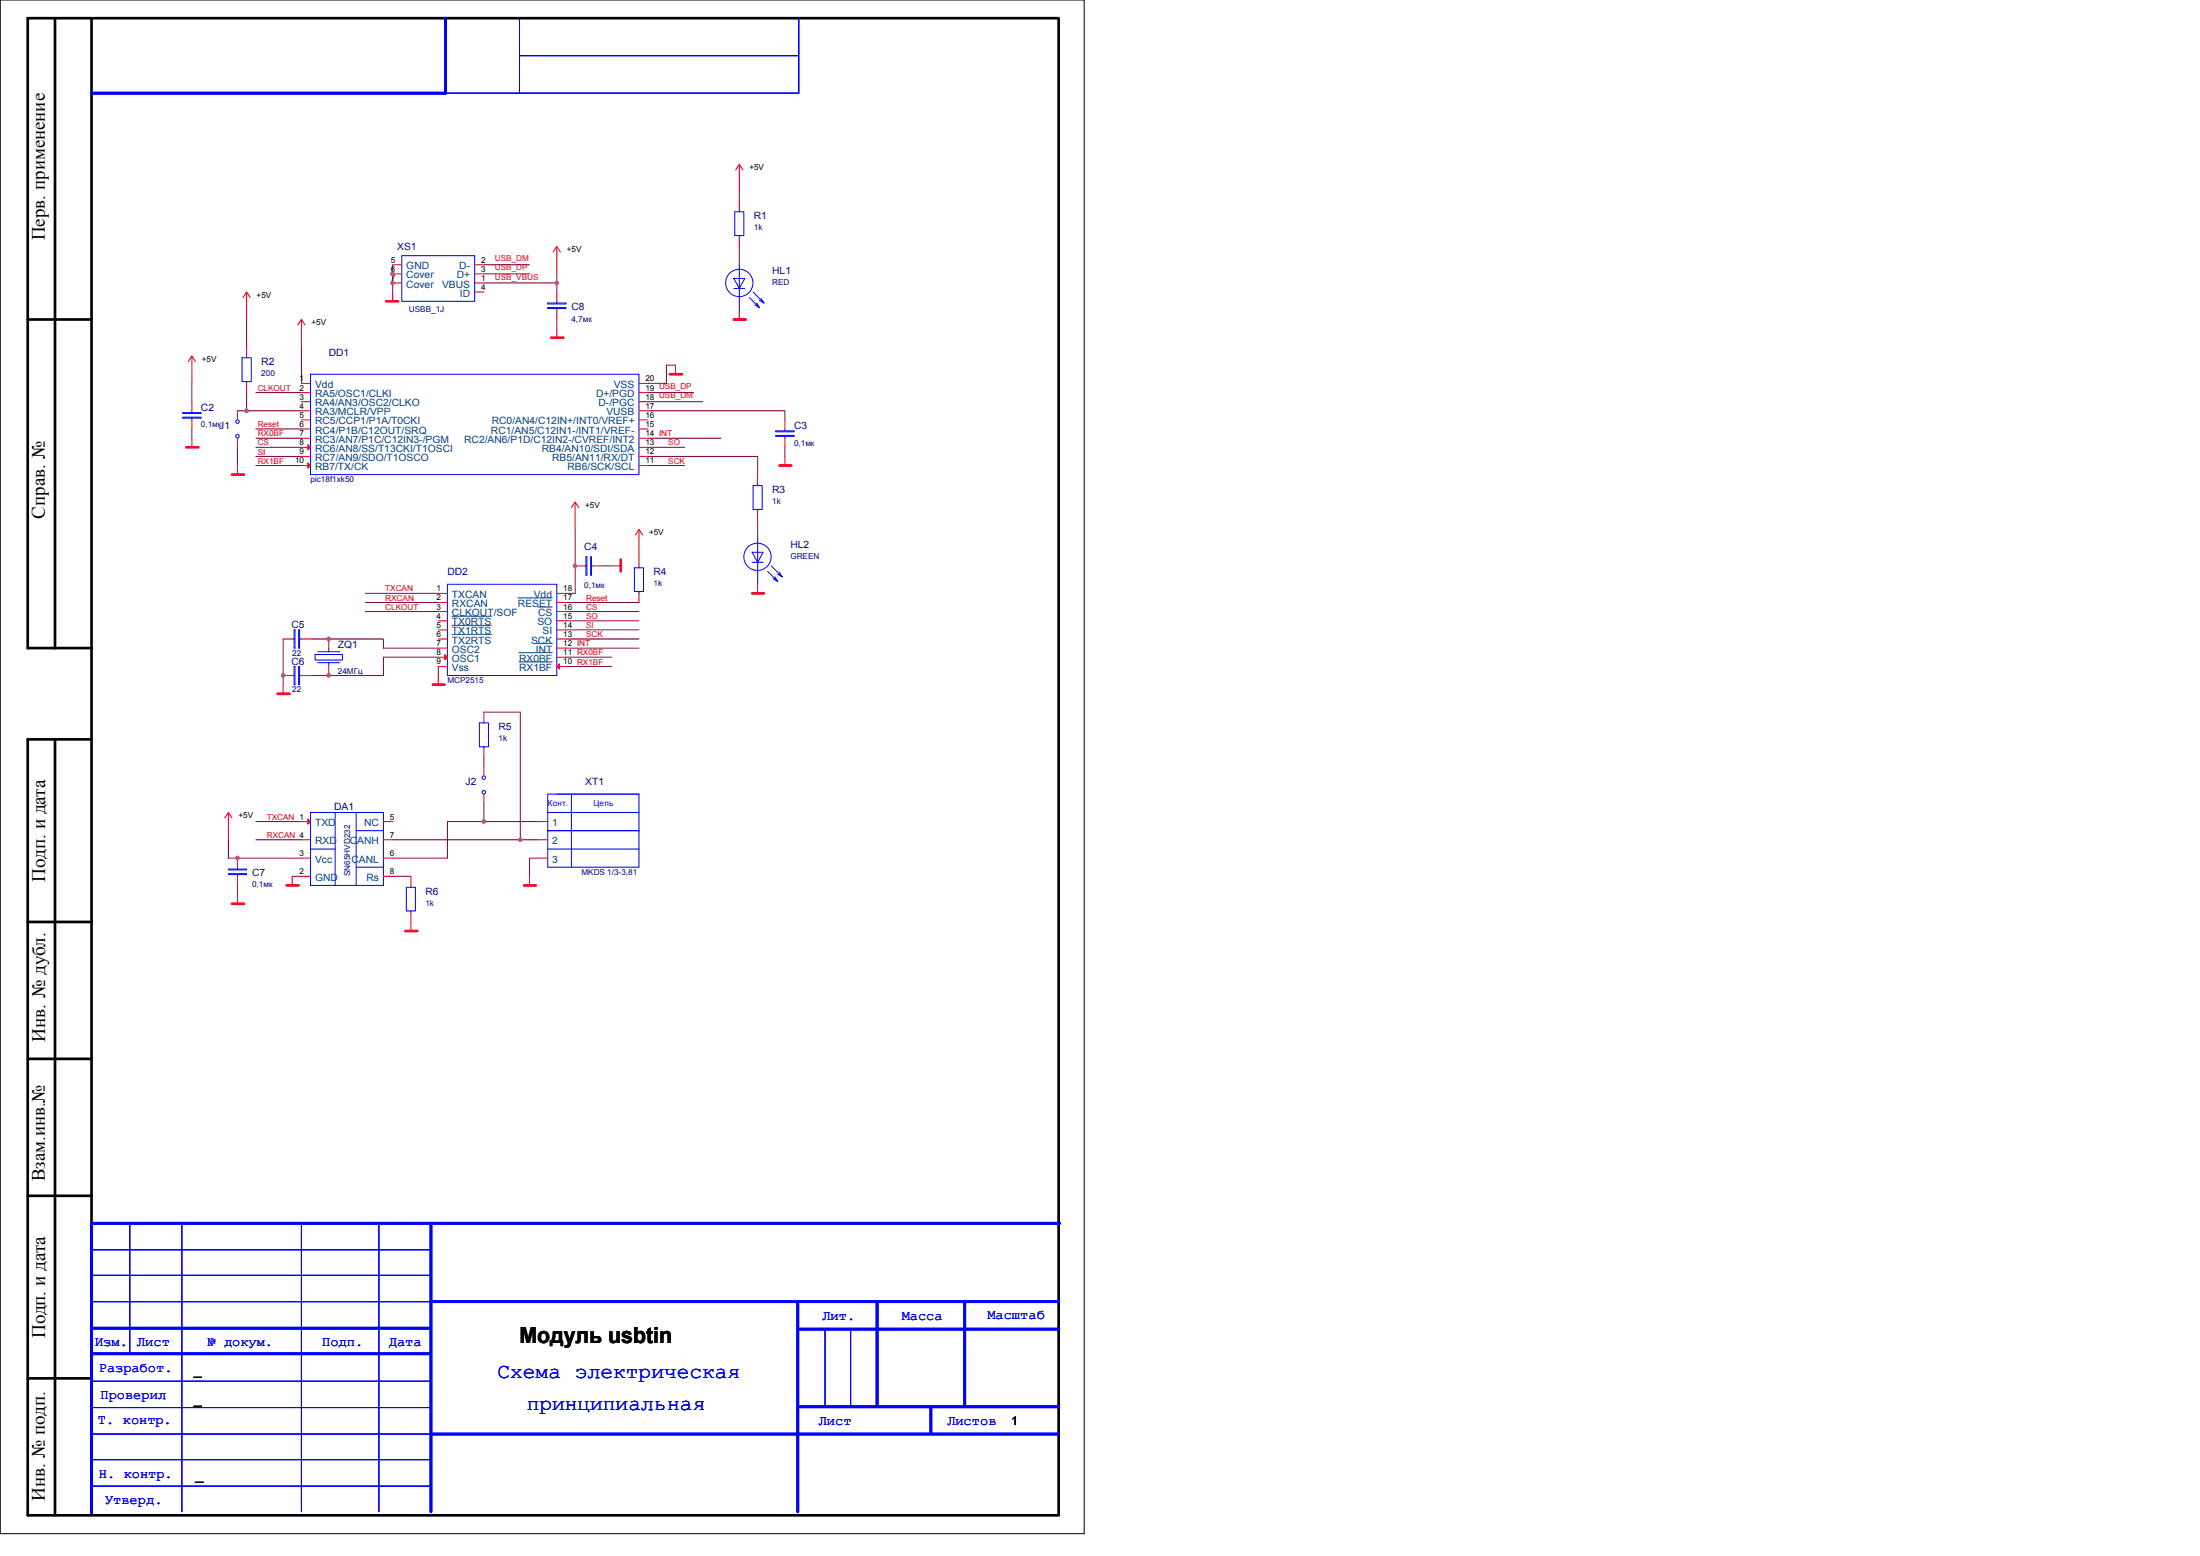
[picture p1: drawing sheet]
<svg xmlns="http://www.w3.org/2000/svg" width="297mm" height="210mm" viewBox="0 0 297 210" stroke-linecap="round" stroke-linejoin="round" font-family="sans-serif">
<path d="M0 0h146.4v207h-146.4z" fill="none" stroke="#000" stroke-width=".14"/>
<path d="M7.4 2.5v85M12.6 2.5h130.2M142.9 2.5v202M3.7 43.1h8.7M7.4 99.8v104.7M12.4 87.5h-8.7v-85h8.7v202h-8.7v-104.7h8.7M3.7 124.4h8.7M3.7 142.9h8.7M3.7 161.4h8.7M3.7 186h8.7M12.6 204.5h130.2" fill="none" stroke="#000" stroke-width=".36"/>
<g fill="none" stroke="#800040" stroke-width=".14">
<path d="M53 35.7v3.7M65.3 37h6.2M65.3 38.2h9.9M65.3 35.7h6.2M75.2 37v1.2M75.2 38.2v1.2M99.8 33.3v2.4M99.8 25.9v1.2M25.9 57.9v1.2M25.9 51.7v2.5M32.1 55.4h1.2M33.3 53v2.4"/>
<path d="M33.3 43.1v3.7M33.3 55.4h7.4M34.5 59.1h6.2M34.5 57.9h6.2M34.5 53h6.2M40.7 46.8v4.9M75.2 43.1v1.2M87.5 55.4h18.5v1.3M87.5 53h6.2M87.5 59.1h9.9M87.5 54.2h7.4M91.2 49.3h-1.2v2.4h-2.5"/>
<path d="M32.1 60.4v2.4M34.5 62.8h6.2M34.5 60.4h6.2M34.5 61.6h6.2M77.7 71.5v8.6h-1.3M81.3 76.4h1.3M87.5 60.4h4.9M87.5 62.8h4.9M87.5 61.6h14.8v2.5M102.3 70.2v2.5M106 60.4v1.2M38.2 86.2v6.2"/>
<path d="M41.9 86.2h9.9v1.3h7.4M49.3 82.5h9.9M49.3 80.1h9.9M49.3 81.3h9.9M59.2 88.7h-7.4v2.5h-9.9M59.2 89.9v1.3M65.3 96.1h4.9v17.2M76.4 81.3h9.9M76.4 87.5h9.9M76.4 85h9.9M76.4 83.8h9.9M76.4 86.2h9.9"/>
<path d="M76.4 82.5h9.9M76.4 88.7h6.2M76.4 89.9h6.2M30.8 113.3v2.5h9.9M32.1 119.5v1.2M34.5 110.9h6.2M34.5 113.3h6.2M39.5 118.3h1.2M53 118.3h2.5M53 113.3h17.2M65.3 102.3v1.2M65.3 108.4v2.5"/>
<path d="M65.3 110.9h7.4M65.3 110.9h-4.9v4.9h-7.4M70.2 113.3h2.5M72.7 115.8h-1.2v2.5"/>
</g>
<g fill="#f0f" stroke="#f0f" stroke-width=".14">
<circle cx="33.3" cy="55.4" r=".24"/>
<circle cx="44.4" cy="86.2" r=".24"/>
<circle cx="44.4" cy="91.1" r=".23"/>
<circle cx="38.2" cy="91.1" r=".23"/>
<circle cx="77.6" cy="76.4" r=".23"/>
<circle cx="32.1" cy="115.8" r=".23"/>
<circle cx="65.3" cy="110.9" r=".24"/>
<circle cx="70.2" cy="113.3" r=".23"/>
<circle cx="75.2" cy="38.2" r=".23"/>
<circle cx="53" cy="38.2" r=".23"/>
<circle cx="53" cy="36.9" r=".24"/>
</g>
<g fill="none" stroke="#f00" stroke-width=".14">
<path d="M33.3 39.4v3.7M53 35.7h1.2M53 37h1.2M53 38.2h1.2M53 39.4v1.3M64.1 39.4h1.2M64.1 38.2h1.2M64.1 35.7h1.2M64.1 37h1.2M74.7 34l.5-.7 .5 .7M75.2 33.3v3.7M75.2 39.4v1.3"/>
<path d="M99.3 22.9l.5-.7 .5 .7M99.8 22.2v3.7M99.8 27.1v1.2M99.8 32v1.3M99.8 35.7h.1M25.4 48.8l.5-.8 .5 .8M25.9 59.1v1.3M25.9 48v3.7M25.9 54.2v1.2M25.9 56.7v1.2M32.1 59.1v1.3M32.1 55.4v1.3"/>
<path d="M32.8 40.2l.5-.8 .5 .8M33.3 46.8v1.2M33.3 51.7v1.3M40.2 43.9l.5-.8 .5 .8M40.7 55.4h1.2M40.7 51.7h1.2M40.7 53h1.2M40.7 56.7h1.2M40.7 54.2h1.2M40.7 59.1h1.2M40.7 57.9h1.2M40.7 43.1v3.7"/>
<path d="M75.2 44.3v1.3M75.2 41.9v1.2M86.3 54.2h1.2M86.3 59.1h1.2M86.3 51.7h1.2M86.3 55.4h1.2M86.3 53h1.2M86.3 57.9h1.2M86.3 56.7h1.2M91.2 49.3v1.2M99.8 41.9v1.2M99.8 41.9h.1"/>
<path d="M106 56.7v1.2M106 59.1v1.3M32.1 62.8v1.3M40.7 60.4h1.2M40.7 62.8h1.2M40.7 61.6h1.2M77.1 68.5l.6-.7 .4 .7M77.7 76.4h1.2M77.7 67.8v3.7M80.1 76.4h1.2M82.6 76.4h1.2M85.8 72.2l.5-.7 .5 .7"/>
<path d="M86.3 71.5v4.9M86.3 62.8h1.2M86.3 60.4h1.2M86.3 61.6h1.2M102.3 78.8v1.3M102.3 78.8h.1M102.3 72.7h.1M102.3 64.1v1.2M102.3 69v1.2M106 61.6v1.2M38.2 92.4v1.2M38.2 86.2h1.3"/>
<path d="M38.2 91.2h1.3M40.7 86.2h1.2M40.7 91.2h1.2M44.4 86.2v1.3M44.4 89.9v1.3M59.2 83.8h1.2M59.2 80.1h1.2M59.2 88.7h1.2M59.2 81.3h1.2M59.2 85h1.2M59.2 89.9h1.2M59.2 82.5h1.2"/>
<path d="M59.2 87.5h1.2M59.2 86.2h1.2M59.2 91.2v1.2M65.3 96.1v1.2M75.2 80.1h1.2M75.2 88.7h1.2M75.2 89.9h1.2M75.2 85h1.2M75.2 81.3h1.2M75.2 86.2h1.2M75.2 87.5h1.2M75.2 83.8h1.2"/>
<path d="M75.2 82.5h1.2M86.3 80.1v1.2M30.3 110.4l.5-.8 .5 .8M30.8 109.6v3.7M32.1 115.8v1.2M32.1 118.3v1.2M39.5 118.3v1.2M40.7 110.9h1.2M40.7 118.3h1.2M40.7 115.8h1.2M40.7 113.3h1.2M51.8 110.9h1.2"/>
<path d="M51.8 115.8h1.2M51.8 113.3h1.2M51.8 118.3h1.2M55.5 118.3v1.2M65.3 101v1.3M65.3 107.2v1.2M65.3 103.5v1.2M71.5 118.3v1.2M72.7 110.9h1.3M72.7 113.3h1.3M72.7 115.8h1.3M32.1 120.7v1.3"/>
<path d="M55.5 123.2v2.4"/>
</g>
<g fill="none" stroke="#f00" stroke-width=".36">
<path d="M52.2 40.7h1.6M74.4 45.6h1.6M90.5 50.5h1.6M99.1 43.1h1.6M25.2 60.4h1.6M31.3 64.1h1.6M83.8 75.5v1.6M105.2 62.8h1.6M37.5 93.6h1.6M58.4 92.4h1.6M101.6 80.1h1.5M38.7 119.5h1.6"/>
<path d="M70.8 119.5h1.5M31.3 122h1.6M54.7 125.6h1.6"/>
</g>
<g fill="none" stroke="#00f" stroke-width=".36">
<path d="M60.2 2.5v10.1h-47.8M12.4 179.2h45.5M58.2 165.2v38.8M58.2 175.7h84.7M107.7 175.8v28.2M107.8 179.4h35.1M118.4 175.8v13.9M130.3 175.8v13.9M143.1 165.1h-130.7v38.9M12.4 182.7h45.5M58.2 193.5h84.7M107.9 189.8h35"/>
<path d="M125.7 190.1v3.3"/>
</g>
<g fill="none" stroke="#00f" stroke-width=".14">
<path d="M70.1 7.5h37.6M70.1 2.5v10.1M107.8 2.5v10.1h-47.6M54.2 34.5h9.9v6.2h-9.9zM99.1 37.6h1.5l-.8 1.3zM99.1 38.9h1.5M99.2 28.6h1.2v3.2h-1.2zM99.8 28.3v.3M99.8 31.8v.2M99.8 35.7v6.2M101.7 39.4l1.4 1.5M24.7 56.3h2.4v.1h-2.4z"/>
<path d="M24.7 55.7h2.4v.1h-2.4zM25.9 55.4v.3M25.9 56.4v.3M32.7 48.3h1.2v3.2h-1.2zM33.3 48v.3M33.3 51.5v.2M41.9 50.5h44.4v13.6h-44.4zM74 41.5h2.4v.1h-2.4zM74 40.9h2.4v.1h-2.4zM75.2 41.6v.3M75.2 40.7v.2M101.2 40.2l1.3 1.3-.3-.6"/>
<path d="M101.9 41.1l.6 .4M102.5 40.5l.6 .4M102.8 40.3l.3 .6M104.8 58.8h2.4v.1h-2.4zM104.8 58.1h2.4v.2h-2.4zM106 57.9v.2M106 58.9v.2M60.4 78.8h14.8v12.4h-14.8zM78.9 76.4h.2M79.1 75.1h.1v2.5h-.1zM79.8 75.1h.1v2.5h-.1zM79.9 76.4h.2"/>
<path d="M85.7 76.6h1.2v3.2h-1.2zM86.3 76.4v.2M86.3 79.8v.3M101.6 74.5h1.4l-.7 1.4zM101.6 75.9h1.4M101.7 65.5h1.2v3.2h-1.2zM102.3 65.3v.2M102.3 68.7v.3M102.3 72.7v6.1M103.7 77.1l1.3 1.4-.4-.6M104.1 76.4l1.5 1.5M104.4 78.1l.6 .4"/>
<path d="M105 77.5l.6 .4M105.2 77.2l.4 .7M39.5 86.2h.2M39.5 91.2h.2M39.7 85h.1v2.5h-.1zM39.7 89.9h.1v2.5h-.1zM40.3 85h.1v2.5h-.1zM40.3 89.9h.1v2.5h-.1zM40.4 86.2h.3M40.4 91.2h.3M42.5 88.3h3.7v.8h-3.7zM42.9 87.9h3"/>
<path d="M42.9 89.4h3M44.4 89.4v.5M44.4 87.5v.4M64.7 97.6h1.3v3.2h-1.3zM65.3 97.3v.3M30.8 117.9h2.5v.1h-2.5zM30.8 117.3h2.5v.1h-2.5zM32.1 117v.3M32.1 118v.3M41.9 114.6h3.4M41.9 109.6h9.9v9.9h-9.9zM45.3 109.6v9.9"/>
<path d="M48.1 112.1h3.7M48.1 117h3.7M48.1 109.6v9.9M54.9 119.7h1.2v3.2h-1.2zM55.5 119.5v.2M65.3 100.8v.2M74 107.2h12.3v2.4h-12.3zM74 109.6h12.3v2.5h-12.3zM74 112.1h12.3v4.9h-12.3zM74 114.6h12.3M75.2 107.2h11.1M77.1 107.2v9.8"/>
<path d="M55.5 122.9v.3M12.4 168.7h45.8M12.4 172.1h45.8M12.4 175.7h45.8M17.5 165.1v17.6M24.6 165.1v38.9M40.7 165.1v38.9M51.2 165.1v38.9M111.4 179.5v10.3M114.8 179.5v10.3M12.4 186.4h45.8M12.4 193.5h45.8"/>
<path d="M12.4 197h45.8M12.5 189.9h45.7M12.4 200.6h45.8"/>
<circle cx="99.8" cy="38.2" r="1.84"/>
<circle cx="32.1" cy="58.9" r=".24"/>
<circle cx="32.1" cy="56.9" r=".23"/>
<circle cx="102.3" cy="75.1" r="1.84"/>
<circle cx="65.3" cy="104.9" r=".23"/>
<circle cx="65.3" cy="106.9" r=".23"/>
</g>
<g fill="#f00" stroke="#f00" stroke-width=".14">
<path d="M41.6 110.5l.3 .4-.3 .3z"/>
<path d="M60 88.3l.4 .4-.4 .3z"/>
<path d="M75.2 89.9l.3-.3v.7z"/>
<path d="M41.6 60l.3 .4-.3 .3z"/>
<path d="M41.6 62.5l.3 .3-.3 .4z"/>
</g>
<path d="M61 83.2h5.4M61 84.4h5.4M61 85.6h5.4M69.9 80.7h4.7M70.1 88.1h4.5M70.1 89.3h4.5M72.3 86.8h2.3M72.6 81.9h2" fill="none" stroke="#004080" stroke-width=".14"/>
<text font-size="3" x="70.1" y="181.3">Модуль usbtin</text>
<g font-size="2.9" fill="#00f">
<text x="67.2" y="186">Схема электрическая</text>
<text x="71.1" y="190.3">принципиальная</text>
</g>
<g font-size="2.6">
<text x="6.1" y="70" transform="rotate(-90 6.1 70)">Справ. №</text>
<text x="6.1" y="119" transform="rotate(-90 6.1 119)">Подп. и дата</text>
<text x="6.1" y="140.6" transform="rotate(-90 6.1 140.6)">Инв. № дубл.</text>
<text x="6.1" y="180.6" transform="rotate(-90 6.1 180.6)">Подп. и дата</text>
<text x="6.1" y="202.5" transform="rotate(-90 6.1 202.5)">Инв. № подп.</text>
</g>
<g font-size="2.5">
<text x="6.1" y="32.4" transform="rotate(-90 6.1 32.4)">Перв. применение</text>
<text x="6.1" y="159.4" transform="rotate(-90 6.1 159.4)">Взам.инв.№</text>
</g>
<g font-size="1.9">
<text x="26.2" y="185.6">_</text>
<text x="26.2" y="189.4">_</text>
<text x="26.4" y="199.7">_</text>
</g>
<g font-size="1.8" fill="#00f">
<text x="111" y="178.2">Лит.</text>
<text x="121.7" y="178.2">Масса</text>
<text x="133.3" y="178">Масштаб</text>
<text x="12.8" y="181.6">Изм.</text>
<text x="13.4" y="185.2">Разработ.</text>
<text x="18.5" y="181.6">Лист</text>
<text x="28" y="181.6">№ докум.</text>
<text x="43.5" y="181.6">Подп.</text>
<text x="52.5" y="181.6">Дата</text>
<text x="13.6" y="188.7">Проверил</text>
<text x="13.2" y="192.2">Т. контр.</text>
<text x="110.6" y="192.3">Лист</text>
<text x="127.9" y="192.3">Листов</text>
<text x="13.4" y="199.5">Н. контр.</text>
<text x="14.2" y="202.9">Утверд.</text>
</g>
<text font-size="1.6" x="136.5" y="192.3">1</text>
<g font-size="1.4" fill="#000080">
<text x="101.8" y="29.6">R1</text>
<text x="53.6" y="33.7">XS1</text>
<text x="77.1" y="41.9">C8</text>
<text x="104.3" y="37">HL1</text>
<text x="35.3" y="49.3">R2</text>
<text x="44.4" y="48">DD1</text>
<text x="27.1" y="55.4">C2</text>
<text x="29.6" y="57.9">J1</text>
<text x="107.2" y="57.9">C3</text>
<text x="104.3" y="66.5">R3</text>
<text x="60.4" y="77.6">DD2</text>
<text x="78.9" y="74.3">C4</text>
<text x="88.2" y="77.6">R4</text>
<text x="106.7" y="73.9">HL2</text>
<text x="39.3" y="84.8">C5</text>
<text x="39.3" y="89.7">C6</text>
<text x="45.6" y="87.5">ZQ1</text>
<text x="67.3" y="98.6">R5</text>
<text x="62.9" y="105.9">J2</text>
<text x="79" y="105.9">XT1</text>
<text x="45.1" y="109.3">DA1</text>
<text x="34" y="118.3">C7</text>
<text x="57.4" y="120.7">R6</text>
</g>
<g font-size="1.4" fill="#004080">
<text x="54.9" y="36.3">GND</text>
<text x="54.9" y="37.6">Cover</text>
<text x="54.9" y="38.8">Cover</text>
<text x="59.7" y="38.8">VBUS</text>
<text x="61.7" y="37.6">D+</text>
<text x="62" y="36.3">D-</text>
<text x="62.1" y="40">ID</text>
<text x="42.5" y="52.3">Vdd</text>
<text x="42.5" y="53.6">RA5/OSC1/CLKI</text>
<text x="80.5" y="53.6">D+/PGD</text>
<text x="82.9" y="52.3">VSS</text>
<text x="42.5" y="56">RA3/MCLR/VPP</text>
<text x="42.5" y="57.3">RC5/CCP1/P1A/T0CKI</text>
<text x="42.5" y="54.8">RA4/AN3/OSC2/CLKO</text>
<text x="42.5" y="59.8">RC3/AN7/P1C/C12IN3-/PGM</text>
<text x="42.5" y="58.5">RC4/P1B/C12OUT/SRQ</text>
<text x="62.7" y="59.8">RC2/AN6/P1D/C12IN2-/CVREF/INT2</text>
<text x="66.3" y="58.5">RC1/AN5/C12IN1-/INT1/VREF-</text>
<text x="66.4" y="57.3">RC0/AN4/C12IN+/INT0/VREF+</text>
<text x="80.8" y="54.8">D-/PGC</text>
<text x="81.9" y="56">VUSB</text>
<text x="42.5" y="61">RC6/AN8/SS/T13CKI/T1OSCI</text>
<text x="42.5" y="63.4">RB7/TX/CK</text>
<text x="42.5" y="62.2">RC7/AN9/SDO/T1OSCO</text>
<text x="73.1" y="61">RB4/AN10/SDI/SDA</text>
<text x="74.5" y="62.2">RB5/AN11/RX/DT</text>
<text x="76.6" y="63.4">RB6/SCK/SCL</text>
<text x="61" y="80.7">TXCAN</text>
<text x="61" y="81.9">RXCAN</text>
<text x="61" y="83.1">CLKOUT/SOF</text>
<text x="69.9" y="81.9">RESET</text>
<text x="72.1" y="80.7">Vdd</text>
<text x="72.6" y="83.1">CS</text>
<text x="61" y="84.4">TX0RTS</text>
<text x="61" y="89.3">OSC1</text>
<text x="61" y="85.6">TX1RTS</text>
<text x="61" y="88.1">OSC2</text>
<text x="61" y="86.8">TX2RTS</text>
<text x="70.1" y="89.3">RX0BF</text>
<text x="71.7" y="86.8">SCK</text>
<text x="72.3" y="88.1">INT</text>
<text x="72.6" y="84.4">SO</text>
<text x="73.3" y="85.6">SI</text>
<text x="61" y="90.6">Vss</text>
<text x="70.1" y="90.6">RX1BF</text>
<text x="42.5" y="111.5">TXD</text>
<text x="42.5" y="113.9">RXD</text>
<text x="47.2" y="113.9">CANH</text>
<text x="49.2" y="111.5">NC</text>
<text x="74.6" y="111.5">1</text>
<text x="74.6" y="113.9">2</text>
<text x="42.5" y="118.9">GND</text>
<text x="42.5" y="116.4">Vcc</text>
<text x="47.5" y="116.4">CANL</text>
<text x="49.5" y="118.9">Rs</text>
<text x="74.6" y="116.4">3</text>
</g>
<g font-size="1.1">
<text x="101.2" y="22.9">+5V</text>
<text x="52.8" y="35.5">5</text>
<text x="65" y="35.5">2</text>
<text x="76.5" y="34">+5V</text>
<text x="34.6" y="40.2">+5V</text>
<text x="52.8" y="36.7">6</text>
<text x="52.8" y="37.9">7</text>
<text x="65" y="39.1">4</text>
<text x="65" y="37.9">1</text>
<text x="65" y="36.7">3</text>
<text x="42.1" y="43.9">+5V</text>
<text x="27.3" y="48.8">+5V</text>
<text x="40.4" y="51.5">1</text>
<text x="40.4" y="52.7">2</text>
<text x="40.4" y="53.9">3</text>
<text x="87.1" y="53.9">18 USB_DM</text>
<text x="87.1" y="51.5">20</text>
<text x="87.1" y="52.7">19 USB_DP</text>
<text x="40.4" y="55.2">4</text>
<text x="40.4" y="56.4">5</text>
<text x="40.4" y="58.9">7</text>
<text x="40.4" y="57.6">6</text>
<text x="87.1" y="58.9">14 INT</text>
<text x="87.1" y="55.2">17</text>
<text x="87.1" y="57.6">15</text>
<text x="87.1" y="56.4">16</text>
<text x="39.8" y="62.5">10</text>
<text x="40.4" y="60.1">8</text>
<text x="40.4" y="61.3">9</text>
<text x="87.1" y="62.5">11</text>
<text x="87.1" y="60.1">13</text>
<text x="87.1" y="61.3">12</text>
<text x="79" y="68.5">+5V</text>
<text x="87.6" y="72.2">+5V</text>
<text x="58.9" y="83.5">4</text>
<text x="58.9" y="79.8">1</text>
<text x="58.9" y="81">2</text>
<text x="58.9" y="82.3">3</text>
<text x="76" y="79.8">18</text>
<text x="76" y="81">17</text>
<text x="76" y="83.5">15</text>
<text x="76" y="82.3">16</text>
<text x="58.9" y="88.4">8</text>
<text x="58.9" y="84.7">5</text>
<text x="58.9" y="89.7">9</text>
<text x="58.9" y="87.2">7</text>
<text x="58.9" y="86">6</text>
<text x="76" y="88.4">11 RX0BF</text>
<text x="76" y="89.7">10 RX1BF</text>
<text x="76" y="84.7">14</text>
<text x="76" y="86">13</text>
<text x="76" y="87.2">12 INT</text>
<text x="32.2" y="110.4">+5V</text>
<text x="52.6" y="110.6">5</text>
<text x="52.6" y="113.1">7</text>
<text x="40.4" y="118">2</text>
<text x="40.4" y="115.5">3</text>
<text x="52.6" y="115.5">6</text>
<text x="52.6" y="118">8</text>
</g>
<g font-size="1.1" fill="#f00">
<text x="66.8" y="35.3">USB_DM</text>
<text x="66.8" y="36.5">USB_DP</text>
<text x="66.8" y="37.7">USB_VBUS</text>
<text x="34.8" y="52.7">CLKOUT</text>
<text x="34.8" y="58.9">RX0BF</text>
<text x="34.8" y="57.6">Reset</text>
<text x="34.8" y="62.6">RX1BF</text>
<text x="34.8" y="60.1">CS</text>
<text x="34.8" y="61.3">SI</text>
<text x="90.2" y="60.1">SO</text>
<text x="90.2" y="62.6">SCK</text>
<text x="52" y="82.3">CLKOUT</text>
<text x="52" y="79.8">TXCAN</text>
<text x="52" y="81">RXCAN</text>
<text x="79.1" y="81">Reset</text>
<text x="79.1" y="83.5">SO</text>
<text x="79.1" y="82.3">CS</text>
<text x="79.1" y="84.8">SI</text>
<text x="79.1" y="86">SCK</text>
<text x="36" y="110.6">TXCAN 1</text>
<text x="36" y="113.1">RXCAN 4</text>
</g>
<g font-size="1.1" fill="#000080">
<text x="101.8" y="31.1">1k</text>
<text x="104.3" y="38.5">RED</text>
<text x="55.2" y="42.2">USBB_1J</text>
<text x="77.1" y="43.4">4,7мк</text>
<text x="35.3" y="50.8">200</text>
<text x="27.1" y="57.7">0,1мк</text>
<text x="41.9" y="65.1">pic18f1xk50</text>
<text x="107.2" y="60.2">0,1мк</text>
<text x="104.3" y="68">1k</text>
<text x="106.7" y="75.4">GREEN</text>
<text x="78.9" y="79.4">0,1мк</text>
<text x="88.2" y="79.1">1k</text>
<text x="39.5" y="88.5">22</text>
<text x="39.5" y="93.4">22</text>
<text x="45.6" y="91">24МГц</text>
<text x="60.4" y="92.2">MCP2515</text>
<text x="67.3" y="100.1">1k</text>
<text x="34" y="119.8">0,1мк</text>
<text x="47.3" y="118.3" transform="rotate(-90 47.3 118.3)">SN65HVD232</text>
<text x="78.5" y="118">MKDS 1/3-3,81</text>
<text x="57.4" y="122.2">1k</text>
</g>
<g font-size="1.1" fill="#00f">
<text x="74" y="108.8">Конт.</text>
<text x="80.1" y="108.8">Цепь</text>
</g>
</svg>
